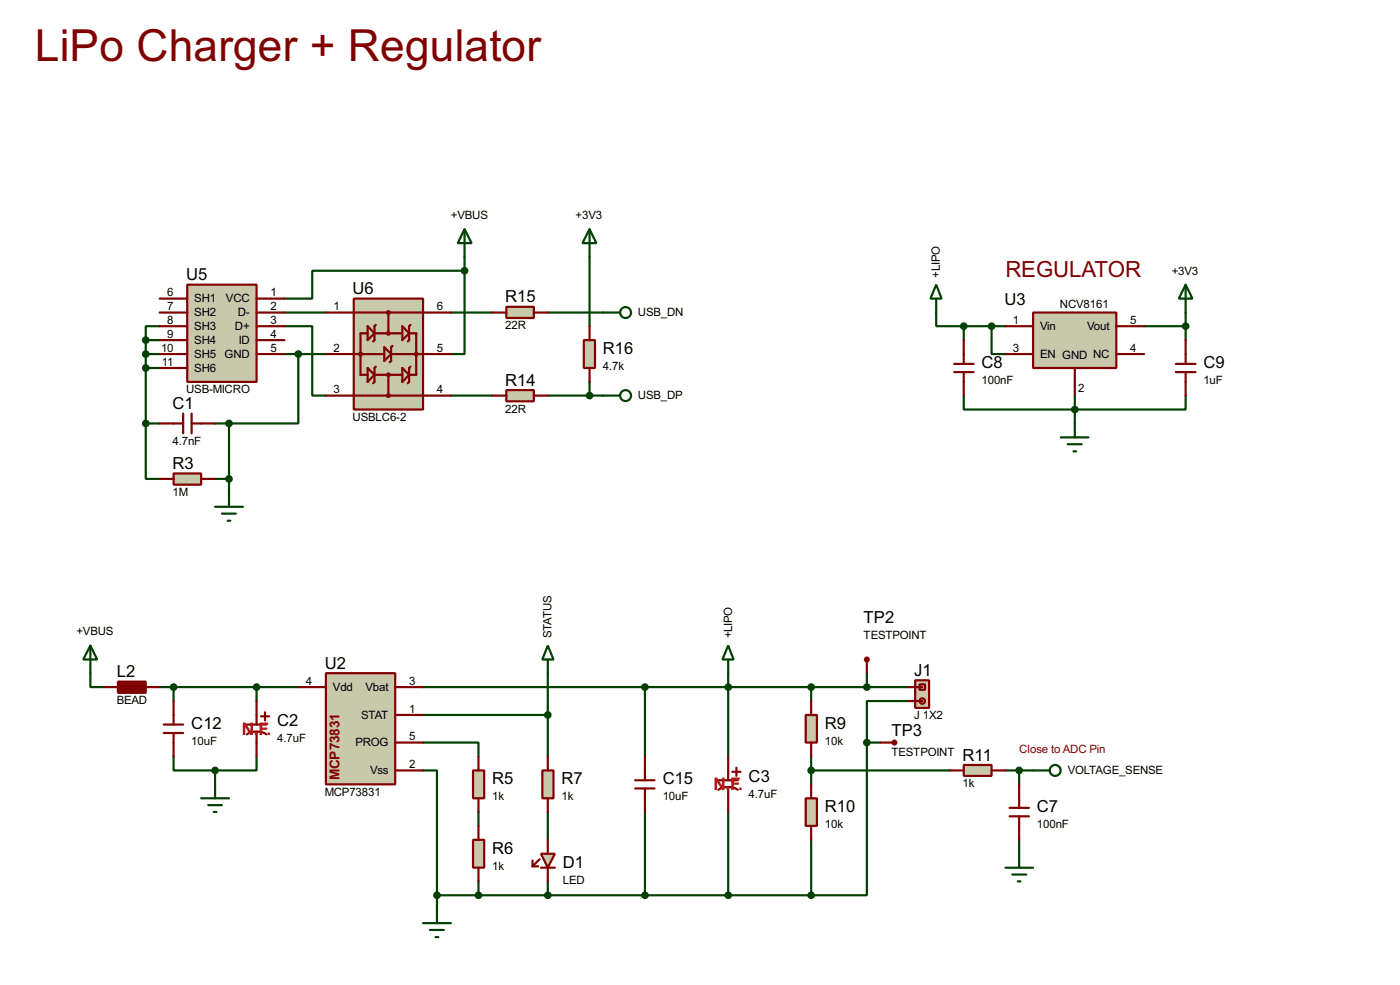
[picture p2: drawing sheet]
<svg xmlns="http://www.w3.org/2000/svg" width="256mm" height="180mm" viewBox="0 0 256 180" stroke-linecap="round" stroke-linejoin="round" font-family="sans-serif">
<g fill="none" stroke="#004000" stroke-width=".4">
<path d="M29.3 59.7h-2.6v2.6M52.1 59.7h5.1v12.7h2.5M52.1 57.2h7.6M82.6 57.2h7.6M85.1 49.6v15.2h-2.5M85.1 49.6h-27.9v5.1h-5.1M85.1 47v2.6M100.4 57.2h10.1M108 47v12.7M171.5 57.2v2.5h5.1M176.6 59.7h7.6M176.6 59.7v2.6"/>
<path d="M181.7 59.7v5.1h2.5M209.6 59.7h7.6M217.2 57.2v5.1M26.7 77.5v10.2h2.6M26.7 62.3h2.6M26.7 62.3v15.2M26.7 64.8h2.6M26.7 67.4h2.6M26.7 77.5h2.6M39.4 77.5h2.6M42 77.5v12.7M52.1 64.8h7.6"/>
<path d="M54.7 64.8v12.7h-12.7M82.6 72.4h7.6M100.4 72.4h10.1M108 69.9v2.5M176.6 72.4v2.6h40.6v-2.6M196.9 72.4v5.1M39.4 87.7h2.6M16.6 123.2v2.6h2.5M29.3 125.8h25.4M31.8 138.5v2.5h7.6M31.8 125.8v2.5M47 138.5v2.5h-7.6"/>
<path d="M47 125.8v2.5M77.5 135.9h10.2v2.6M77.5 125.8h88.9M77.5 130.9h22.9M100.4 123.2v15.3M118.2 125.8v12.7M133.4 123.2v15.3M148.6 125.8v2.5M148.6 138.5v5.1M158.8 135.9v28h-10.2M158.8 135.9h2.5M158.8 123.2v2.6"/>
<path d="M166.4 128.3h-7.6v7.6M39.4 141v2.6M77.5 141h2.6v22.9M87.7 148.6v2.6M100.4 148.6v5.1M118.2 148.6v15.3M133.4 148.6v15.3M148.6 153.7v10.2M148.6 141h25.4M184.2 141h5.1M186.7 141v2.6M186.7 153.7v2.6"/>
<path d="M80.1 163.9h68.5M80.1 163.9v2.5M87.7 161.3v2.6M100.4 161.3v2.6"/>
</g>
<path d="M92.8 71.4h5v2.1h-5z" fill="#c8c8aa" stroke="#800000" stroke-width=".4"/>
<path d="M90.2 72.4h2.6M97.8 72.4h2.6" fill="none" stroke="#800000" stroke-width=".4"/>
<path d="M92.8 56.2h5v2h-5z" fill="#c8c8aa" stroke="#800000" stroke-width=".4"/>
<path d="M90.2 57.2h2.6M97.8 57.2h2.6" fill="none" stroke="#800000" stroke-width=".4"/>
<path d="M34.3 52.1h12.7v17.8h-12.7z" fill="#c8c8aa" stroke="#800000" stroke-width=".4"/>
<path d="M29.3 54.7h5M29.3 57.2h5M29.3 59.7h5M47 54.7h5.1M47 57.2h5.1M47 59.7h5.1M29.3 62.3h5M29.3 64.8h5M29.3 67.4h5M47 62.3h5.1M47 64.8h5.1" fill="none" stroke="#800000" stroke-width=".4"/>
<path d="M64.8 54.7h12.7v20.3h-12.7z" fill="#c8c8aa" stroke="#800000" stroke-width=".4"/>
<g fill="none" stroke="#800000" stroke-width=".4">
<path d="M64.8 57.2h12.7M67.4 59.7l1.2 1.3-1.2 1.3zM68.9 59.5l-.3 .2v2.6l-.2 .2M71.2 57.2v3.8M73.7 59.7l1.3 1.3-1.3 1.3zM75.2 59.5l-.2 .2v2.6l-.3 .2M64.8 72.4h12.7M64.8 64.8h5.6M67.4 61h-1.3v7.6h1.3M67.4 67.4l1.2 1.2-1.2 1.3zM68.6 61h5.1M68.6 68.6h5.1"/>
<path d="M68.9 67.1l-.3 .3v2.5l-.2 .3M70.4 63.6l1.3 1.2-1.3 1.3zM71.2 68.6v3.8M71.7 64.8h5.8M71.9 63.3l-.2 .3v2.5l-.3 .2M73.7 67.4l1.3 1.2-1.3 1.3zM75 61h1.3v7.6h-1.3M75.2 67.1l-.2 .3v2.5l-.3 .3"/>
</g>
<g fill="#c8c8aa" stroke="#800000" stroke-width=".4">
<circle cx="71.2" cy="57.2" r=".25"/>
<circle cx="71.2" cy="68.6" r=".25"/>
<circle cx="76.3" cy="64.8" r=".25"/>
<circle cx="66.1" cy="64.8" r=".25"/>
<circle cx="71.2" cy="61" r=".25"/>
<circle cx="71.2" cy="72.4" r=".25"/>
</g>
<path d="M59.7 57.2h5.1M77.5 57.2h5.1M59.7 64.8h5.1M59.7 72.4h5.1M77.5 64.8h5.1M77.5 72.4h5.1" fill="none" stroke="#800000" stroke-width=".4"/>
<g fill="none" stroke="#004000" stroke-width=".4">
<path d="M85.1 42l1.3 2.5h-2.5zM85.1 42v5M108 42l1.3 2.5h-2.6zM108 42v5M110.5 57.2h3.1M110.5 72.4h3.1"/>
<circle cx="114.6" cy="57.2" r="1"/>
<circle cx="114.6" cy="72.4" r="1"/>
</g>
<path d="M107 62.3h2v5.1h-2z" fill="#c8c8aa" stroke="#800000" stroke-width=".4"/>
<path d="M108 59.7v2.6M108 67.4v2.5" fill="none" stroke="#800000" stroke-width=".4"/>
<circle cx="108" cy="72.4" r=".5" fill="#004000" stroke="#004000" stroke-width=".4"/>
<path d="M31.8 86.7h5.1v2h-5.1z" fill="#c8c8aa" stroke="#800000" stroke-width=".4"/>
<path d="M29.3 77.5h4.3M33.6 75.7v3.6M35.1 75.7v3.6M35.1 77.5h4.3M29.3 87.7h2.5M36.9 87.7h2.5M19.1 125.8h2.5M26.7 125.8h2.6M30 134.2h3.6M30 132.6h3.6M31.8 128.3v4.3M31.8 134.2v4.3" fill="none" stroke="#800000" stroke-width=".4"/>
<g fill="#004000" stroke="#004000" stroke-width=".4">
<circle cx="26.7" cy="62.3" r=".5"/>
<circle cx="26.7" cy="64.8" r=".5"/>
<circle cx="26.7" cy="67.4" r=".5"/>
<circle cx="26.7" cy="77.5" r=".5"/>
<circle cx="54.6" cy="64.8" r=".5"/>
<circle cx="85.1" cy="49.6" r=".5"/>
<circle cx="41.9" cy="87.7" r=".5"/>
<circle cx="41.9" cy="77.5" r=".5"/>
<circle cx="31.8" cy="125.8" r=".5"/>
</g>
<path d="M39.4 92.8h5.1M40.7 94h2.5M41.7 95.3h.5M42 90.2v2.6M36.9 146.1h5.1M38.2 147.4h2.5M39.2 148.6h.5M39.4 143.6v2.5" fill="none" stroke="#004000" stroke-width=".4"/>
<path d="M21.6 124.8h5.1v2h-5.1z" fill="#800000" stroke="#800000" stroke-width=".4"/>
<path d="M59.7 123.2h12.7v20.4h-12.7z" fill="#c8c8aa" stroke="#800000" stroke-width=".4"/>
<g fill="none" stroke="#800000" stroke-width=".4">
<path d="M45.3 134.4a3.4 3.4 0 0 1 3.5 0M45.3 132.6h3.5M47 128.3v4.3M47 134.2v4.3M47.8 131.1h1.5M48.6 130.4v1.5M54.7 125.8h5M72.4 125.8h5.1M72.4 135.9h5.1M72.4 130.9h5.1M133.4 138.5v4.3M72.4 141h5.1"/>
<path d="M131.6 144.6a3.4 3.4 0 0 1 3.6 0M131.6 142.8h3.6M133.4 144.3v4.3M134.2 141.3h1.5M134.9 140.5v1.5"/>
</g>
<g fill="#c8c8aa" stroke="#800000" stroke-width=".4">
<path d="M167.7 124.5h2.5v5.1h-2.5z"/>
<path d="M168.5 125.3h1v1h-1z"/>
</g>
<circle cx="168.9" cy="128.3" r=".5" fill="#c8c8aa" stroke="#800000" stroke-width=".4"/>
<path d="M166.4 125.8h2.6M166.4 128.3h2.6" fill="none" stroke="#800000" stroke-width=".4"/>
<g fill="#004000" stroke="#004000" stroke-width=".4">
<circle cx="133.4" cy="125.8" r=".5"/>
<circle cx="47" cy="125.8" r=".5"/>
</g>
<path d="M100.4 118.2l1 2.5h-2zM133.4 118.2l1 2.5h-2zM100.4 120.7v2.5M133.4 120.7v2.5" fill="none" stroke="#004000" stroke-width=".4"/>
<path d="M86.7 141h2v5.1h-2z" fill="#c8c8aa" stroke="#800000" stroke-width=".4"/>
<path d="M87.7 138.5v2.5M87.7 146.1v2.5" fill="none" stroke="#800000" stroke-width=".4"/>
<path d="M86.7 153.7h2v5.1h-2z" fill="#c8c8aa" stroke="#800000" stroke-width=".4"/>
<path d="M87.7 151.2v2.5M87.7 158.8v2.5" fill="none" stroke="#800000" stroke-width=".4"/>
<g fill="#004000" stroke="#004000" stroke-width=".4">
<circle cx="80" cy="163.9" r=".5"/>
<circle cx="87.6" cy="163.9" r=".5"/>
</g>
<path d="M99.1 156.3h2.6l-1.3 2.5z" fill="#c8c8aa" stroke="#800000" stroke-width=".4"/>
<path d="M97.6 157.5v1.1M97.6 158.6h1M98.9 157.3l-1.3 1.3M99.1 158.8h2.6M100.4 153.7v2.6M100.4 158.8v2.5" fill="none" stroke="#800000" stroke-width=".4"/>
<path d="M99.4 141h2v5.1h-2z" fill="#c8c8aa" stroke="#800000" stroke-width=".4"/>
<path d="M100.4 138.5v2.5M100.4 146.1v2.5" fill="none" stroke="#800000" stroke-width=".4"/>
<g fill="#004000" stroke="#004000" stroke-width=".4">
<circle cx="100.3" cy="163.9" r=".5"/>
<circle cx="100.3" cy="130.9" r=".5"/>
<circle cx="133.4" cy="163.9" r=".5"/>
</g>
<path d="M77.5 169h5.1M78.8 170.2h2.5M79.8 171.5h.5M80.1 166.4v2.6" fill="none" stroke="#004000" stroke-width=".4"/>
<path d="M147.6 130.9h2.1v5h-2.1z" fill="#c8c8aa" stroke="#800000" stroke-width=".4"/>
<path d="M148.6 128.3v2.6M148.6 135.9v2.6" fill="none" stroke="#800000" stroke-width=".4"/>
<path d="M147.6 146.1h2.1v5.1h-2.1z" fill="#c8c8aa" stroke="#800000" stroke-width=".4"/>
<path d="M148.6 143.6v2.5M148.6 151.2v2.5M185 149.4h3.5M185 147.9h3.5M186.7 143.6v4.3M186.7 149.4v4.3" fill="none" stroke="#800000" stroke-width=".4"/>
<g fill="#004000" stroke="#004000" stroke-width=".4">
<circle cx="148.6" cy="163.9" r=".5"/>
<circle cx="186.7" cy="141" r=".5"/>
</g>
<g fill="none" stroke="#004000" stroke-width=".4">
<path d="M184.2 158.8h5.1M186.7 156.3v2.5M189.3 141h3M185.5 160.1h2.5M186.5 161.3h.5"/>
<circle cx="193.3" cy="141" r="1"/>
</g>
<path d="M176.6 140h5.1v2h-5.1z" fill="#c8c8aa" stroke="#800000" stroke-width=".4"/>
<path d="M174.8 68.1h3.6M174.8 66.6h3.6M176.6 62.3v4.3M176.6 68.1v4.3M215.4 68.1h3.6M215.4 66.6h3.6M217.2 62.3v4.3M217.2 68.1v4.3M174 141h2.6M181.7 141h2.5" fill="none" stroke="#800000" stroke-width=".4"/>
<g fill="#004000" stroke="#004000" stroke-width=".4">
<circle cx="148.6" cy="125.8" r=".5"/>
<circle cx="148.6" cy="141" r=".5"/>
<circle cx="196.9" cy="75" r=".5"/>
</g>
<path d="M196.9 77.5v2.6M194.4 80.1h5M195.6 81.3h2.6M196.7 82.6h.5" fill="none" stroke="#004000" stroke-width=".4"/>
<path d="M189.3 57.2h15.2v10.2h-15.2z" fill="#c8c8aa" stroke="#800000" stroke-width=".4"/>
<path d="M184.2 59.7h5.1M204.5 59.7h5.1M184.2 64.8h5.1M196.9 67.4v5M204.5 64.8h5.1" fill="none" stroke="#800000" stroke-width=".4"/>
<g fill="#004000" stroke="#004000" stroke-width=".4">
<circle cx="181.6" cy="59.7" r=".5"/>
<circle cx="217.2" cy="59.7" r=".5"/>
<circle cx="176.5" cy="59.7" r=".5"/>
<circle cx="39.4" cy="141" r=".5"/>
</g>
<path d="M171.5 52.1l1 2.6h-2zM171.5 54.7v2.5M217.2 52.1l1.3 2.6h-2.5zM217.2 52.1v5.1M16.6 118.2l1.2 2.5h-2.5zM16.6 118.2v5" fill="none" stroke="#004000" stroke-width=".4"/>
<circle cx="158.8" cy="120.7" r=".35" fill="#c8c8aa" stroke="#800000" stroke-width=".4"/>
<path d="M158.8 120.7v2.5" fill="none" stroke="#800000" stroke-width=".4"/>
<circle cx="163.8" cy="135.9" r=".35" fill="#c8c8aa" stroke="#800000" stroke-width=".4"/>
<path d="M118.2 138.5v4.3M161.3 135.9h2.6M116.4 144.3h3.5M116.4 142.8h3.5M118.2 144.3v4.3" fill="none" stroke="#800000" stroke-width=".4"/>
<g fill="#004000" stroke="#004000" stroke-width=".4">
<circle cx="158.8" cy="135.9" r=".5"/>
<circle cx="158.8" cy="125.8" r=".5"/>
<circle cx="118.1" cy="125.8" r=".5"/>
<circle cx="118.1" cy="163.9" r=".5"/>
</g>
<text font-size="9.1" fill="#800000" x="6.4" y="11.1">LiPo Charger + Regulator</text>
<text font-size="4.6" fill="#800000" x="184.2" y="50.7">REGULATOR</text>
<g font-size="3.6" fill="#f00">
<text x="44.3" y="134.5">N.F.</text>
<text x="130.7" y="144.6">N.F.</text>
</g>
<g font-size="3.4">
<text x="34.1" y="51.3">U5</text>
<text x="64.6" y="53.9">U6</text>
<text x="92.6" y="55.4">R15</text>
<text x="184" y="55.9">U3</text>
<text x="110.5" y="64.8">R16</text>
<text x="92.6" y="70.6">R14</text>
<text x="179.8" y="67.4">C8</text>
<text x="220.5" y="67.4">C9</text>
<text x="31.6" y="74.9">C1</text>
<text x="31.6" y="85.9">R3</text>
<text x="158.2" y="114">TP2</text>
<text x="21.4" y="124">L2</text>
<text x="59.5" y="122.4">U2</text>
<text x="167.5" y="123.7">J1</text>
<text x="35.1" y="133.4">C12</text>
<text x="50.8" y="132.9">C2</text>
<text x="151.1" y="133.4">R9</text>
<text x="163.3" y="134.8">TP3</text>
<text x="90.2" y="143.6">R5</text>
<text x="102.9" y="143.6">R7</text>
<text x="121.4" y="143.6">C15</text>
<text x="137.2" y="143.1">C3</text>
<text x="176.4" y="139.2">R11</text>
<text x="151.1" y="148.7">R10</text>
<text x="190" y="148.7">C7</text>
<text x="90.2" y="156.3">R6</text>
<text x="103.1" y="158.8">D1</text>
</g>
<text font-size="2.8" fill="#800000" x="62.2" y="142.8" transform="rotate(-90 62.2 142.8)">MCP73831</text>
<g font-size="2.4">
<text x="82.6" y="40.1">+VBUS</text>
<text x="105.5" y="40.1">+3V3</text>
<text x="172.2" y="50.9" transform="rotate(-90 172.2 50.9)">+LIPO</text>
<text x="214.7" y="50.3">+3V3</text>
<text x="30.7" y="54.3">6</text>
<text x="30.7" y="56.8">7</text>
<text x="30.7" y="59.3">8</text>
<text x="35.6" y="55.4">SH1</text>
<text x="35.6" y="57.9">SH2</text>
<text x="41.4" y="55.4">VCC</text>
<text x="43.6" y="57.9">D-</text>
<text x="49.6" y="54.3">1</text>
<text x="49.6" y="56.8">2</text>
<text x="49.6" y="59.3">3</text>
<text x="61.1" y="56.8">1</text>
<text x="80.1" y="56.8">6</text>
<text x="116.9" y="57.9">USB_DN</text>
<text x="185.6" y="59.3">1</text>
<text x="194.2" y="56.4">NCV8161</text>
<text x="207.1" y="59.3">5</text>
<text x="29.5" y="64.4">10</text>
<text x="30.7" y="61.9">9</text>
<text x="35.6" y="60.4">SH3</text>
<text x="35.6" y="63">SH4</text>
<text x="35.6" y="65.5">SH5 GND</text>
<text x="43.1" y="60.4">D+</text>
<text x="43.8" y="63">ID</text>
<text x="49.6" y="61.9">4</text>
<text x="49.6" y="64.4">5</text>
<text x="61.1" y="64.4">2</text>
<text x="80.1" y="64.4">5</text>
<text x="92.6" y="60.3">22R</text>
<text x="185.6" y="64.4">3</text>
<text x="190.6" y="60.4">Vin</text>
<text x="190.6" y="65.5">EN GND NC</text>
<text x="199.2" y="60.4">Vout</text>
<text x="207.1" y="64.4">4</text>
<text x="29.7" y="67">11</text>
<text x="34.1" y="72">USB-MICRO</text>
<text x="35.6" y="68.1">SH6</text>
<text x="61.1" y="72">3</text>
<text x="80.1" y="72">4</text>
<text x="110.5" y="67.7">4.7k</text>
<text x="179.8" y="70.3">100nF</text>
<text x="197.5" y="71.8">2</text>
<text x="220.5" y="70.3">1uF</text>
<text x="64.6" y="77.1">USBLC6-2</text>
<text x="92.6" y="75.5">22R</text>
<text x="116.9" y="73.1">USB_DP</text>
<text x="31.6" y="81.4">4.7nF</text>
<text x="31.6" y="90.8">1M</text>
<text x="14" y="116.3">+VBUS</text>
<text x="101.1" y="116.9" transform="rotate(-90 101.1 116.9)">STATUS</text>
<text x="134.1" y="116.9" transform="rotate(-90 134.1 116.9)">+LIPO</text>
<text x="158.2" y="117">TESTPOINT</text>
<text x="56.1" y="125.4">4</text>
<text x="75" y="125.4">3</text>
<text x="21.4" y="128.9">BEAD</text>
<text x="61" y="126.5">Vdd</text>
<text x="66.2" y="131.6">STAT</text>
<text x="67" y="126.5">Vbat</text>
<text x="75" y="130.5">1</text>
<text x="167.5" y="131.7">J 1X2</text>
<text x="35.1" y="136.4">10uF</text>
<text x="50.8" y="135.9">4.7uF</text>
<text x="65.1" y="136.6">PROG</text>
<text x="75" y="135.5">5</text>
<text x="151.1" y="136.4">10k</text>
<text x="67.8" y="141.7">Vss</text>
<text x="75" y="140.6">2</text>
<text x="163.3" y="138.4">TESTPOINT</text>
<text x="195.6" y="141.7">VOLTAGE_SENSE</text>
<text x="59.5" y="145.7">MCP73831</text>
<text x="90.2" y="146.5">1k</text>
<text x="102.9" y="146.5">1k</text>
<text x="121.4" y="146.5">10uF</text>
<text x="137.2" y="146">4.7uF</text>
<text x="176.4" y="144.1">1k</text>
<text x="151.1" y="151.6">10k</text>
<text x="190" y="151.6">100nF</text>
<text x="90.2" y="159.2">1k</text>
<text x="103.1" y="161.8">LED</text>
</g>
<text font-size="2.4" fill="#800000" x="186.7" y="137.8">Close to ADC Pin</text>
</svg>
